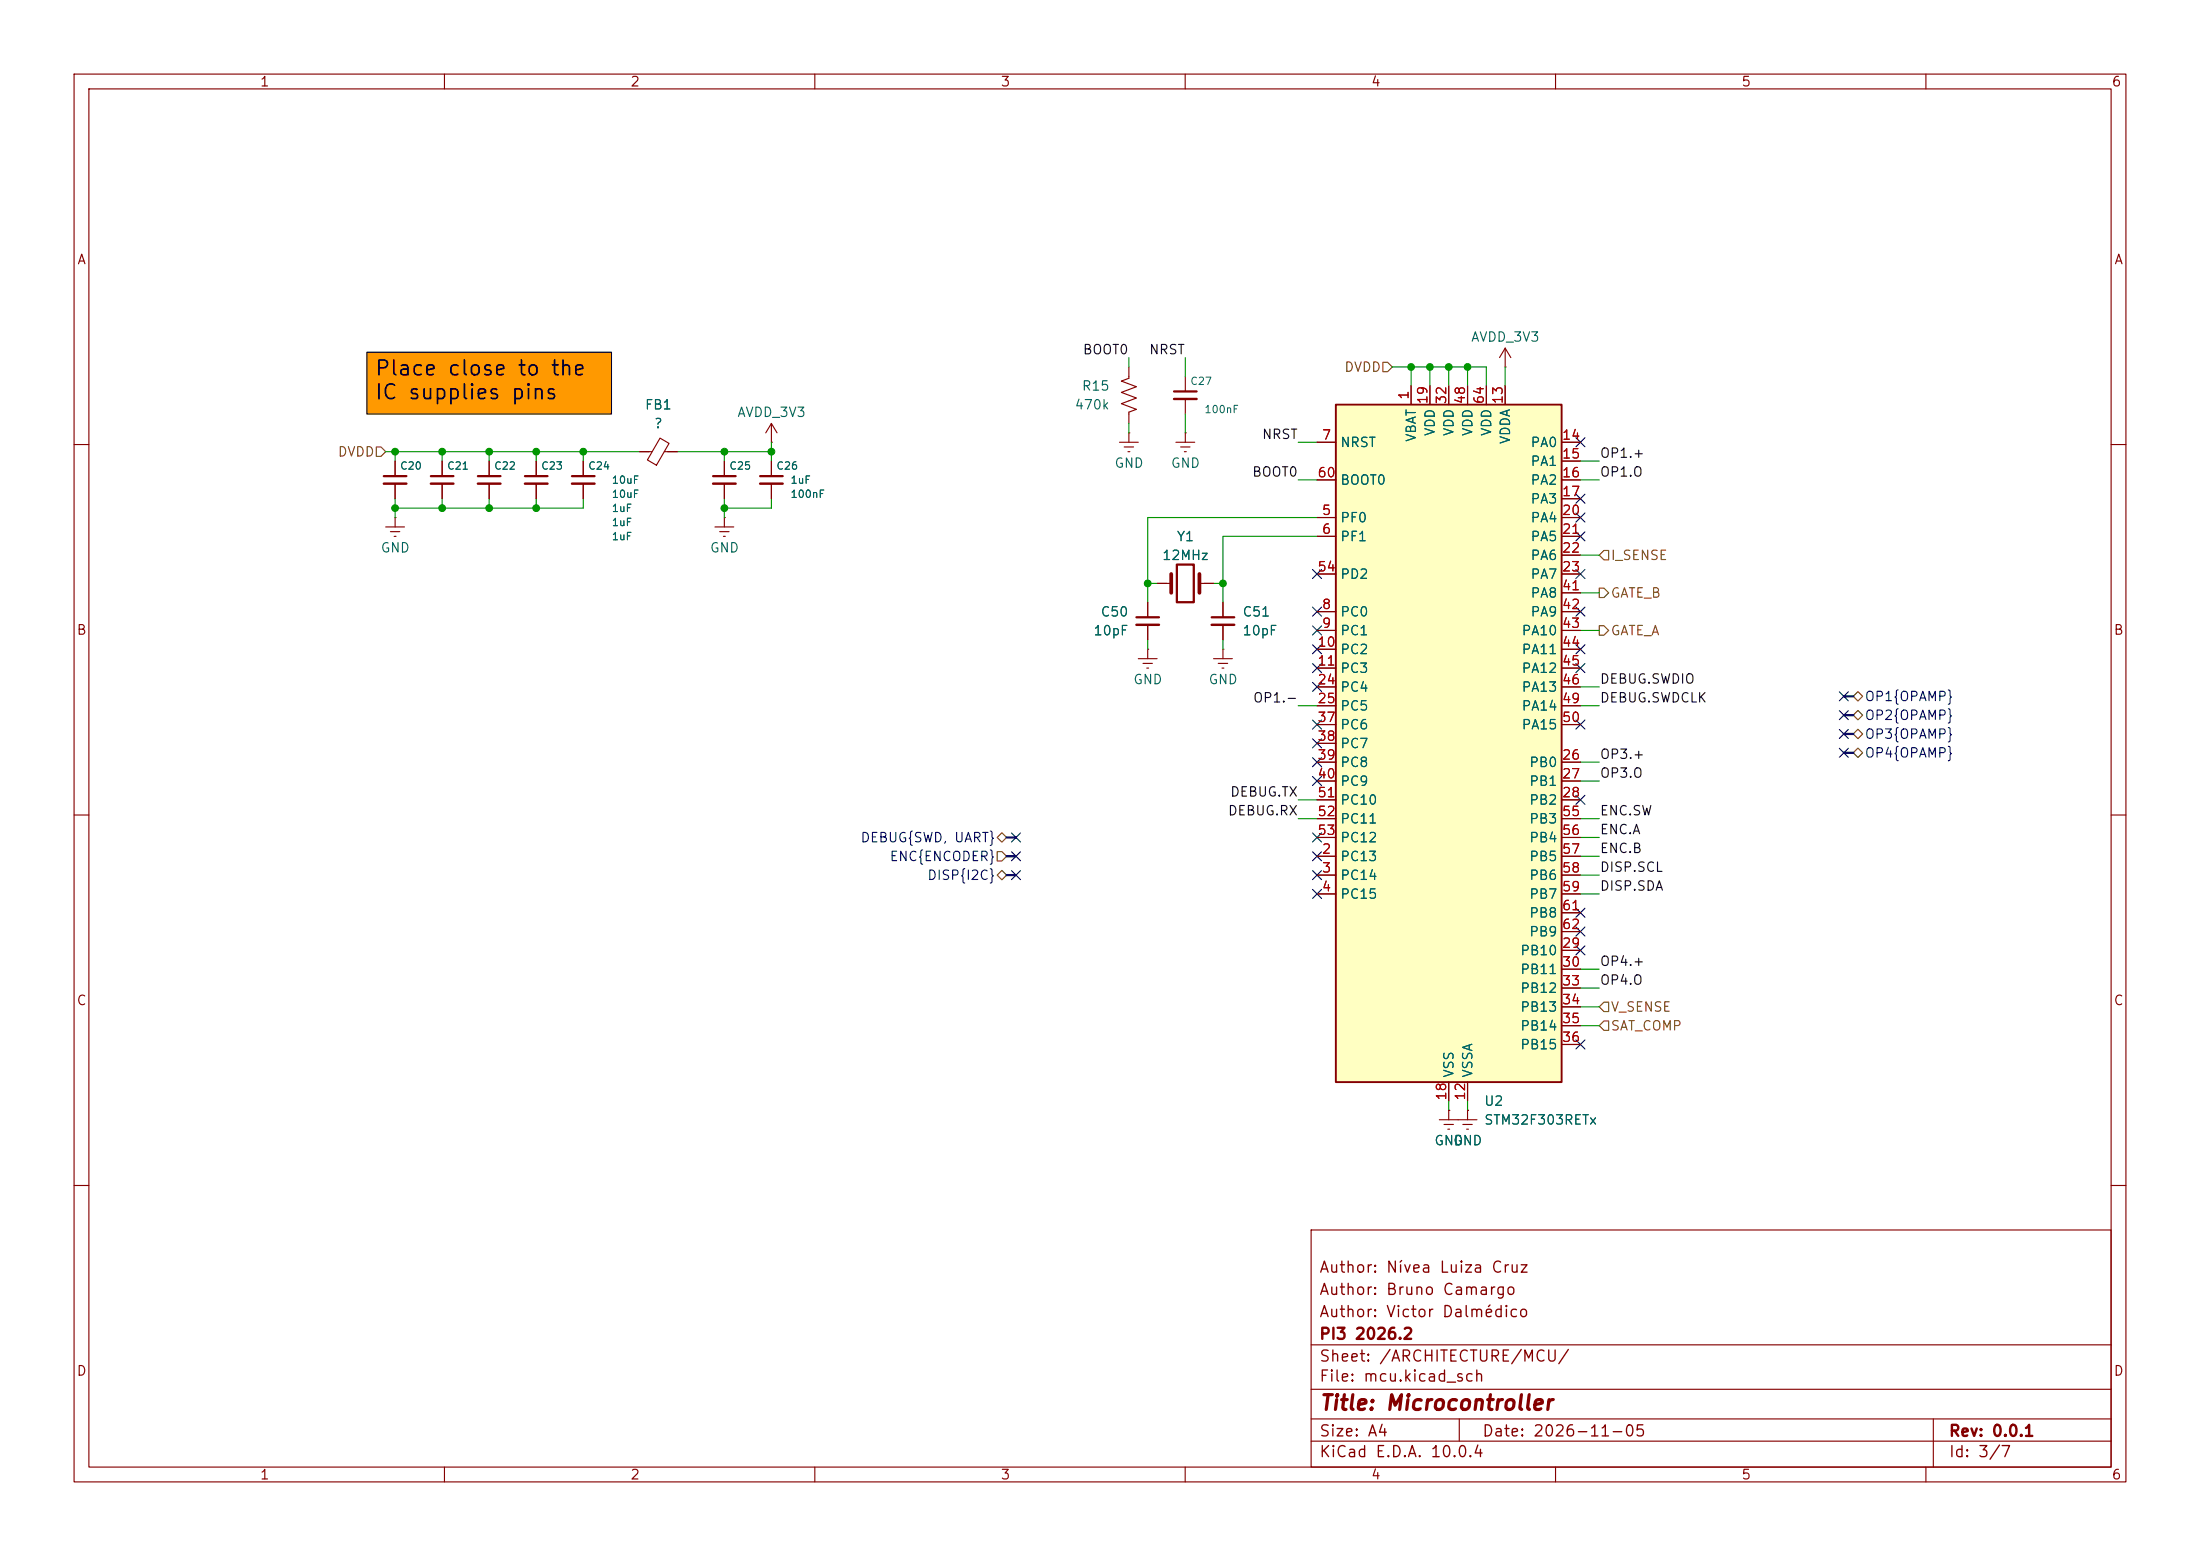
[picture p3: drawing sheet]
<svg xmlns="http://www.w3.org/2000/svg" width="297mm" height="210mm" viewBox="0 0 297 210" stroke-linecap="round" stroke-linejoin="round" font-family="sans-serif">
<g fill="none" stroke="#840000" stroke-width=".15">
<path d="M10 10h277v190h-277zM12 12h273v186h-273zM60 10v2M110 10v2M160 10v2M210 10v2M260 10v2M10 60h2M285 60h2M10 110h2M285 110h2M10 160h2"/>
<path d="M177 166h108v32h-108zM285 160h2M60 198v2M110 198v2M160 198v2M177 194.5h108M177 191.5h108M177 187.5h108M177 181.5h108M197 191.5v3M210 198v2M260 198v2"/>
<path d="M261 191.5v6.5"/>
</g>
<path d="M49.5 47.5h33v8.4h-33z" fill="#f90"/>
<path d="M104.1 59.7h.1M104.1 57.2l-.7 1.2M104.1 57.2l.8 1.2M104.1 57.2v2.5M203.2 49.5h.1M203.2 47l-.8 1.3M203.2 47l.8 1.3M203.2 47v2.5" fill="none" stroke="#840000" stroke-width=".15"/>
<path d="M180.3 54.6h30.5v91.5h-30.5z" fill="#ffffc2"/>
<path d="M180.3 54.6h30.5v91.5h-30.5z" fill="none" stroke="#840000" stroke-width=".25"/>
<g fill="none" stroke="#840000" stroke-width=".15">
<path d="M89.1 59.1l1.2 .7-1.7 3-1.2-.7zM151.1 59.7h2.6M152.4 58.4h.1M152.4 49.5v1.6l-1 .3 2 .8-2 .8 2 .7-2 .8 2 .7-1 .4v1.6M152.4 58.4v1.3M158.7 59.7h2.6M160 58.4h.1M160 50.8v2M160 53.8v2.1M160 58.4v1.3M177.8 59.7h2.5M190.5 52.1v2.5"/>
<path d="M193 52.1v2.5M195.6 52.1v2.5M198.1 52.1v2.5M200.7 52.1v2.5M203.2 52.1v2.5M210.8 59.7h2.6M52.1 71.1h2.5M52.7 71.8h1.3M53.2 72.4h.3M53.3 69.9h.1M53.3 62.2v2.1M53.3 65.3v2"/>
<path d="M53.3 69.9v1.2M59.7 62.2v2.1M59.7 65.3v2M66 62.2v2.1M66 65.3v2M72.4 62.2v2.1M72.4 65.3v2M78.7 62.2v2.1M78.7 65.3v2M86.4 61h1.6M89.7 61h1.7M96.5 71.1h2.6"/>
<path d="M97.2 71.8h1.2M97.7 72.4h.2M97.8 69.9h.1M97.8 62.2v2.1M97.8 65.3v2M97.8 69.9v1.2M104.1 62.2v2.1M104.1 65.3v2M151.8 60.3h1.2M152.3 61h.2M156.2 78.7h1.9M159.4 60.3h1.3"/>
<path d="M159.9 61h.2M161.9 78.7h1.9M177.8 69.9h2.5M177.8 72.4h2.5M177.8 64.8h2.5M177.8 77.5h2.5M210.8 69.9h2.6M210.8 72.4h2.6M210.8 62.2h2.6M210.8 64.8h2.6M210.8 67.3h2.6M210.8 74.9h2.6"/>
<path d="M210.8 77.5h2.6M153.7 88.9h2.5M154.3 89.5h1.3M154.8 90.2h.3M154.9 87.6h.1M154.9 81.3v2M154.9 84.3v2.1M154.9 87.6v1.3M163.8 88.9h2.6M164.5 89.5h1.2M165 90.2h.2M165.1 87.6h.1"/>
<path d="M165.1 81.3v2M165.1 84.3v2.1M165.1 87.6v1.3M177.8 82.6h2.5M177.8 85.1h2.5M177.8 87.6h2.5M177.8 90.2h2.5M177.8 92.7h2.5M177.8 95.3h2.5M177.8 97.8h2.5M210.8 82.6h2.6M210.8 85.1h2.6"/>
<path d="M210.8 87.6h2.6M210.8 90.2h2.6M210.8 92.7h2.6M210.8 95.3h2.6M210.8 97.8h2.6M210.8 80h2.6M177.8 115.6h2.5M177.8 118.1h2.5M177.8 102.9h2.5M177.8 105.4h2.5M177.8 108h2.5M177.8 100.3h2.5"/>
<path d="M177.8 110.5h2.5M177.8 113h2.5M210.8 115.6h2.6M210.8 118.1h2.6M210.8 102.9h2.6M210.8 105.4h2.6M210.8 108h2.6M210.8 110.5h2.6M210.8 113h2.6M177.8 120.7h2.5M210.8 120.7h2.6M210.8 128.3h2.6"/>
<path d="M210.8 130.8h2.6M210.8 133.4h2.6M210.8 135.9h2.6M210.8 138.4h2.6M210.8 123.2h2.6M210.8 125.7h2.6M194.3 151.1h5.1M194.9 151.8h1.3M195.5 152.4h.2M195.6 149.9h.1M195.6 146.1v2.5M195.6 149.9v1.2"/>
<path d="M197.5 151.8h1.3M198 152.4h.2M198.1 149.9h.1M198.1 146.1v2.5M198.1 149.9v1.2M210.8 141h2.6"/>
</g>
<path d="M158.1 77.5v2.5M161.9 77.5v2.5" fill="none" stroke="#840000" stroke-width=".51"/>
<path d="M158.5 52.8h3M51.8 64.3h3.1M58.2 64.3h3M64.5 64.3h3.1M70.9 64.3h3M77.2 64.3h3.1M96.3 64.3h3M102.6 64.3h3.1M158.9 76.2h2.3v5.1h-2.3zM153.4 83.3h3.1M163.6 83.3h3" fill="none" stroke="#840000" stroke-width=".3"/>
<path d="M158.5 53.8h3M51.8 65.3h3.1M58.2 65.3h3M64.5 65.3h3.1M70.9 65.3h3M77.2 65.3h3.1M96.3 65.3h3M102.6 65.3h3.1M153.4 84.3h3.1M163.6 84.3h3" fill="none" stroke="#840000" stroke-width=".33"/>
<g fill="none" stroke="#725600" stroke-width=".15">
<path d="M186.7 48.9h.6l.7 .6-.7 .7h-.6zM50.8 60.3h.6l.7 .7-.7 .6h-.6zM215.9 79.4h.6l.7 .6-.7 .6h-.6zM216.5 74.3h.7v1.3h-.7l-.6-.7zM215.9 84.5h.6l.7 .6-.7 .6h-.6zM250.2 96.5l.6-.6 .7 .6-.7 .7zM250.2 94l.6-.7 .7 .7-.7 .6zM250.2 99.1l.6-.7 .7 .7-.7 .6zM134.6 113l.7-.6 .6 .6-.6 .7zM134.6 118.1l.7-.6 .6 .6-.6 .6zM134.6 114.9h.7l.6 .7-.6 .6h-.7zM250.2 101.6l.6-.6 .7 .6-.7 .6z"/>
<path d="M215.9 135.9l.6-.6h.7v1.2h-.7zM216.5 137.8h.7v1.3h-.7l-.6-.7z"/>
</g>
<path d="M248.9 94h1.3M248.9 99.1h1.3M248.9 96.5h1.3M135.9 118.1h1.3M135.9 115.6h1.3M135.9 113h1.3M248.9 101.6h1.3" fill="none" stroke="#000084" stroke-width=".3"/>
<g fill="none" stroke="#009600" stroke-width=".15">
<path d="M104.1 59.7v2.5M152.4 48.3v1.2M152.4 57.2v1.2M160 48.3v2.5M160 55.9v2.5M175.3 59.7h2.5M188 49.5h12.7v2.6M190.5 49.5v2.6M193 49.5v2.6M195.6 49.5v2.6M198.1 49.5v2.6M203.2 49.5v2.6"/>
<path d="M52.1 61h34.3M53.3 61v1.2M53.3 67.3v2.6M59.7 61v1.2M59.7 67.3v1.3M66 61v1.2M66 67.3v1.3M72.4 61v1.2M72.4 67.3v1.3M78.7 67.3v1.3h-25.4M78.7 61v1.2M91.4 61h12.7"/>
<path d="M97.8 61v1.2M97.8 67.3v2.6M104.1 67.3v1.3h-6.3M154.9 78.7h1.3M163.8 78.7h1.3M175.3 64.8h2.5M177.8 72.4h-12.7v8.9M177.8 69.9h-22.9v11.4M213.4 74.9h2.5M213.4 64.8h2.5M213.4 62.2h2.5M154.9 86.4v1.2"/>
<path d="M165.1 86.4v1.2M175.3 95.3h2.5M213.4 95.3h2.5M213.4 85.1h2.5M213.4 92.7h2.5M213.4 80h2.5M175.3 108h2.5M175.3 110.5h2.5M213.4 110.5h2.5M213.4 102.9h2.5M213.4 118.1h2.5M213.4 115.6h2.5"/>
<path d="M213.4 105.4h2.5M213.4 113h2.5M213.4 120.7h2.5M213.4 130.8h2.5M213.4 138.4h2.5M213.4 135.9h2.5M213.4 133.4h2.5M195.6 148.6v1.3M198.1 148.6v1.3"/>
</g>
<g fill="none" stroke="#000084" stroke-width=".15">
<path d="M212.8 59.1l1.2 1.2M214 59.1l-1.2 1.2M177.2 76.9l1.2 1.2M178.4 76.9l-1.2 1.2M212.8 69.2l1.2 1.3M212.8 76.9l1.2 1.2M212.8 71.8l1.2 1.2M212.8 66.7l1.2 1.2M214 69.2l-1.2 1.3M214 76.9l-1.2 1.2M214 71.8l-1.2 1.2M214 66.7l-1.2 1.2"/>
<path d="M177.2 89.6l1.2 1.2M177.2 92.1l1.2 1.2M177.2 81.9l1.2 1.3M177.2 97.2l1.2 1.2M177.2 99.7l1.2 1.2M177.2 84.5l1.2 1.2M177.2 87l1.2 1.2M178.4 89.6l-1.2 1.2M178.4 92.1l-1.2 1.2M178.4 81.9l-1.2 1.3M178.4 97.2l-1.2 1.2M178.4 99.7l-1.2 1.2"/>
<path d="M178.4 84.5l-1.2 1.2M178.4 87l-1.2 1.2M212.8 89.6l1.2 1.2M212.8 81.9l1.2 1.3M212.8 87l1.2 1.2M212.8 97.2l1.2 1.2M214 89.6l-1.2 1.2M214 81.9l-1.2 1.3M214 87l-1.2 1.2M214 97.2l-1.2 1.2M248.3 95.9l1.2 1.2M248.3 98.5l1.2 1.2"/>
<path d="M248.3 93.4l1.2 1.2M249.5 95.9l-1.2 1.2M249.5 98.5l-1.2 1.2M249.5 93.4l-1.2 1.2M136.6 115l1.2 1.2M136.6 112.4l1.2 1.2M136.6 117.5l1.2 1.2M137.8 115l-1.2 1.2M137.8 112.4l-1.2 1.2M137.8 117.5l-1.2 1.2M177.2 102.3l1.2 1.2M177.2 104.8l1.2 1.2"/>
<path d="M177.2 112.4l1.2 1.2M177.2 117.5l1.2 1.2M177.2 115l1.2 1.2M178.4 104.8l-1.2 1.2M178.4 102.3l-1.2 1.2M178.4 112.4l-1.2 1.2M178.4 117.5l-1.2 1.2M178.4 115l-1.2 1.2M212.8 107.3l1.2 1.3M214 107.3l-1.2 1.3M248.3 101l1.2 1.2M249.5 101l-1.2 1.2"/>
<path d="M177.2 120l1.2 1.3M178.4 120l-1.2 1.3M212.8 122.6l1.2 1.2M212.8 127.7l1.2 1.2M212.8 125.1l1.2 1.2M214 122.6l-1.2 1.2M214 127.7l-1.2 1.2M214 125.1l-1.2 1.2M212.8 140.4l1.2 1.2M214 140.4l-1.2 1.2"/>
</g>
<path d="M49.5 47.5h33v8.4h-33z" fill="none" stroke="#000" stroke-width=".15"/>
<g fill="#009600" stroke="#009600" stroke-width=".14">
<circle cx="53.3" cy="61" r=".46"/>
<circle cx="59.7" cy="61" r=".46"/>
<circle cx="78.7" cy="61" r=".46"/>
<circle cx="66" cy="68.6" r=".46"/>
<circle cx="59.7" cy="68.6" r=".46"/>
<circle cx="53.3" cy="68.6" r=".46"/>
<circle cx="66" cy="61" r=".46"/>
<circle cx="72.4" cy="68.6" r=".46"/>
<circle cx="193" cy="49.5" r=".46"/>
<circle cx="198.1" cy="49.5" r=".46"/>
<circle cx="195.6" cy="49.5" r=".46"/>
<circle cx="190.5" cy="49.5" r=".46"/>
<circle cx="154.9" cy="78.7" r=".46"/>
<circle cx="165.1" cy="78.7" r=".46"/>
<circle cx="72.4" cy="61" r=".46"/>
<circle cx="97.8" cy="68.6" r=".46"/>
<circle cx="97.8" cy="61" r=".46"/>
<circle cx="104.1" cy="61" r=".46"/>
</g>
<g font-size="2">
<text x="50.5" y="51.2">Place close to the</text>
<text x="50.5" y="54.4">IC supplies pins</text>
</g>
<text font-size="2" fill="#840000" x="178" y="190.8">Title: Microcontroller</text>
<g font-size="1.5" fill="#840000">
<text x="178" y="172.2">Author: Nívea Luiza Cruz</text>
<text x="178" y="178.2">Author: Victor Dalmédico</text>
<text x="178" y="175.2">Author: Bruno Camargo</text>
<text x="178" y="184.2">Sheet: /ARCHITECTURE/MCU/</text>
<text x="178" y="181.2">PI3 2026.2</text>
<text x="178" y="186.9">File: mcu.kicad_sch</text>
<text x="178" y="197.1">KiCad E.D.A. 10.0.4</text>
<text x="178" y="194.3">Size: A4</text>
<text x="200" y="194.3">Date: 2026-11-05</text>
<text x="263" y="194.3">Rev: 0.0.1</text>
<text x="263" y="197.1">Id: 3/7</text>
</g>
<g font-size="1.3" fill="#840000">
<text x="35" y="12">1</text>
<text x="85" y="12">2</text>
<text x="135" y="12">3</text>
<text x="185" y="12">4</text>
<text x="235" y="12">5</text>
<text x="285" y="12">6</text>
<text x="10.3" y="36">A</text>
<text x="285.3" y="36">A</text>
<text x="10.3" y="86">B</text>
<text x="285.3" y="86">B</text>
<text x="10.3" y="136">C</text>
<text x="285.3" y="136">C</text>
<text x="10.3" y="186">D</text>
<text x="285.3" y="186">D</text>
<text x="35" y="200">1</text>
<text x="85" y="200">2</text>
<text x="135" y="200">3</text>
<text x="185" y="200">4</text>
<text x="235" y="200">5</text>
<text x="285" y="200">6</text>
</g>
<g font-size="1.3" fill="#006464">
<text x="198.5" y="46.4">AVDD_3V3</text>
<text x="146" y="53">R15</text>
<text x="87" y="55.6">FB1</text>
<text x="88.2" y="58.1">?</text>
<text x="99.4" y="56.6">AVDD_3V3</text>
<text x="145" y="55.6">470k</text>
<text x="191.5" y="59.7" transform="rotate(-90 191.5 59.7)">VBAT</text>
<text x="194" y="58.9" transform="rotate(-90 194 58.9)">VDD</text>
<text x="196.6" y="58.9" transform="rotate(-90 196.6 58.9)">VDD</text>
<text x="199.1" y="58.9" transform="rotate(-90 199.1 58.9)">VDD</text>
<text x="201.6" y="58.9" transform="rotate(-90 201.6 58.9)">VDD</text>
<text x="150.4" y="63.5">GND</text>
<text x="158" y="63.5">GND</text>
<text x="180.8" y="60.7">NRST</text>
<text x="180.8" y="65.7">BOOT0</text>
<text x="204.2" y="60" transform="rotate(-90 204.2 60)">VDDA</text>
<text x="206.5" y="60.7">PA0</text>
<text x="206.5" y="63.2">PA1</text>
<text x="206.5" y="65.7">PA2</text>
<text x="180.8" y="70.8">PF0</text>
<text x="206.5" y="68.3">PA3</text>
<text x="206.5" y="70.8">PA4</text>
<text x="51.3" y="74.9">GND</text>
<text x="95.8" y="74.9">GND</text>
<text x="156.8" y="75.9">12MHz</text>
<text x="158.8" y="73.4">Y1</text>
<text x="180.8" y="73.4">PF1</text>
<text x="206.5" y="73.4">PA5</text>
<text x="206.5" y="75.9">PA6</text>
<text x="148.5" y="83.5">C50</text>
<text x="167.6" y="83.5">C51</text>
<text x="180.8" y="83.5">PC0</text>
<text x="180.8" y="78.4">PD2</text>
<text x="206.5" y="78.4">PA7</text>
<text x="206.5" y="81">PA8</text>
<text x="206.5" y="83.5">PA9</text>
<text x="147.5" y="86.1">10pF</text>
<text x="167.6" y="86.1">10pF</text>
<text x="180.8" y="86.1">PC1</text>
<text x="180.8" y="88.6">PC2</text>
<text x="205.3" y="86.1">PA10</text>
<text x="205.3" y="88.6">PA11</text>
<text x="152.9" y="92.7">GND</text>
<text x="163.1" y="92.7">GND</text>
<text x="180.8" y="91.1">PC3</text>
<text x="180.8" y="93.7">PC4</text>
<text x="205.3" y="91.1">PA12</text>
<text x="205.3" y="93.7">PA13</text>
<text x="180.8" y="96.2">PC5</text>
<text x="180.8" y="98.8">PC6</text>
<text x="180.8" y="101.3">PC7</text>
<text x="205.3" y="96.2">PA14</text>
<text x="205.3" y="98.8">PA15</text>
<text x="180.8" y="103.8">PC8</text>
<text x="180.8" y="106.4">PC9</text>
<text x="206.4" y="103.8">PB0</text>
<text x="206.4" y="106.4">PB1</text>
<text x="180.8" y="108.9">PC10</text>
<text x="180.8" y="111.5">PC11</text>
<text x="206.4" y="108.9">PB2</text>
<text x="206.4" y="111.5">PB3</text>
<text x="180.8" y="116.5">PC13</text>
<text x="180.8" y="119.1">PC14</text>
<text x="180.8" y="114">PC12</text>
<text x="206.4" y="114">PB4</text>
<text x="206.4" y="116.5">PB5</text>
<text x="206.4" y="119.1">PB6</text>
<text x="180.8" y="121.6">PC15</text>
<text x="206.4" y="121.6">PB7</text>
<text x="206.4" y="124.2">PB8</text>
<text x="205.1" y="129.2">PB10</text>
<text x="205.1" y="131.8">PB11</text>
<text x="206.4" y="126.7">PB9</text>
<text x="205.1" y="134.3">PB12</text>
<text x="205.1" y="136.9">PB13</text>
<text x="205.1" y="139.4">PB14</text>
<text x="205.1" y="141.9">PB15</text>
<text x="196.6" y="145.5" transform="rotate(-90 196.6 145.5)">VSS</text>
<text x="199.1" y="145.5" transform="rotate(-90 199.1 145.5)">VSSA</text>
<text x="200.3" y="149.6">U2</text>
<text x="193.5" y="154.9">GND</text>
<text x="196.1" y="154.9">GND</text>
<text x="200.3" y="152.1">STM32F303RETx</text>
</g>
<g font-size="1.3" fill="#0f0f0f">
<text x="146.1" y="48.1">BOOT0</text>
<text x="155" y="48.1">NRST</text>
<text x="170.3" y="59.6">NRST</text>
<text x="168.9" y="64.6">BOOT0</text>
<text x="215.9" y="64.6">OP1.O</text>
<text x="215.9" y="62.1">OP1.+</text>
<text x="169.1" y="95.1">OP1.-</text>
<text x="215.9" y="92.6">DEBUG.SWDIO</text>
<text x="215.9" y="95.1">DEBUG.SWDCLK</text>
<text x="166" y="107.8">DEBUG.TX</text>
<text x="215.9" y="102.7">OP3.+</text>
<text x="215.9" y="105.3">OP3.O</text>
<text x="165.7" y="110.4">DEBUG.RX</text>
<text x="215.9" y="112.9">ENC.A</text>
<text x="215.9" y="110.4">ENC.SW</text>
<text x="215.9" y="118">DISP.SCL</text>
<text x="215.9" y="115.4">ENC.B</text>
<text x="215.9" y="120.5">DISP.SDA</text>
<text x="215.9" y="130.7">OP4.+</text>
<text x="215.9" y="133.2">OP4.O</text>
</g>
<g font-size="1.3" fill="#725600">
<text x="181.4" y="50.5">DVDD</text>
<text x="45.5" y="61.9">DVDD</text>
<text x="217.4" y="75.9">I_SENSE</text>
<text x="217.4" y="81">GATE_B</text>
<text x="217.4" y="86.1">GATE_A</text>
<text x="217.4" y="136.9">V_SENSE</text>
<text x="217.4" y="139.4">SAT_COMP</text>
</g>
<g font-size="1.3" fill="#a90000">
<text x="178.4" y="59.7">7</text>
<text x="190.5" y="54" transform="rotate(-90 190.5 54)">1</text>
<text x="193" y="54.7" transform="rotate(-90 193 54.7)">19</text>
<text x="195.6" y="54.7" transform="rotate(-90 195.6 54.7)">32</text>
<text x="198.1" y="54.7" transform="rotate(-90 198.1 54.7)">48</text>
<text x="200.6" y="54.7" transform="rotate(-90 200.6 54.7)">64</text>
<text x="203.2" y="54.7" transform="rotate(-90 203.2 54.7)">13</text>
<text x="210.8" y="59.7">14</text>
<text x="177.8" y="64.7">60</text>
<text x="210.8" y="62.2">15</text>
<text x="210.8" y="64.7">16</text>
<text x="178.4" y="69.8">5</text>
<text x="210.8" y="67.3">17</text>
<text x="210.8" y="69.8">20</text>
<text x="177.8" y="77.4">54</text>
<text x="178.4" y="72.4">6</text>
<text x="210.8" y="72.4">21</text>
<text x="210.8" y="74.9">22</text>
<text x="210.8" y="77.4">23</text>
<text x="178.4" y="82.5">8</text>
<text x="210.8" y="80">41</text>
<text x="210.8" y="82.5">42</text>
<text x="177.8" y="87.6">10</text>
<text x="178.4" y="85.1">9</text>
<text x="210.8" y="85.1">43</text>
<text x="210.8" y="87.6">44</text>
<text x="177.8" y="90.1">11</text>
<text x="177.8" y="92.7">24</text>
<text x="177.8" y="95.2">25</text>
<text x="210.8" y="90.1">45</text>
<text x="210.8" y="92.7">46</text>
<text x="210.8" y="95.2">49</text>
<text x="177.8" y="97.8">37</text>
<text x="177.8" y="100.3">38</text>
<text x="210.8" y="97.8">50</text>
<text x="177.8" y="102.8">39</text>
<text x="177.8" y="105.4">40</text>
<text x="177.8" y="107.9">51</text>
<text x="210.8" y="102.8">26</text>
<text x="210.8" y="105.4">27</text>
<text x="210.8" y="107.9">28</text>
<text x="177.8" y="110.5">52</text>
<text x="177.8" y="113">53</text>
<text x="210.8" y="110.5">55</text>
<text x="210.8" y="113">56</text>
<text x="178.4" y="115.5">2</text>
<text x="178.4" y="118.1">3</text>
<text x="210.8" y="115.5">57</text>
<text x="210.8" y="118.1">58</text>
<text x="178.4" y="120.6">4</text>
<text x="210.8" y="120.6">59</text>
<text x="210.8" y="123.2">61</text>
<text x="210.8" y="125.7">62</text>
<text x="210.8" y="128.2">29</text>
<text x="210.8" y="130.8">30</text>
<text x="210.8" y="133.3">33</text>
<text x="210.8" y="135.9">34</text>
<text x="210.8" y="138.4">35</text>
<text x="210.8" y="140.9">36</text>
<text x="195.6" y="148.6" transform="rotate(-90 195.6 148.6)">18</text>
<text x="198.1" y="148.6" transform="rotate(-90 198.1 148.6)">12</text>
</g>
<g font-size="1.3" fill="#000084">
<text x="251.7" y="95">OP1{OPAMP}</text>
<text x="251.7" y="97.5">OP2{OPAMP}</text>
<text x="251.7" y="100">OP3{OPAMP}</text>
<text x="251.7" y="102.6">OP4{OPAMP}</text>
<text x="116.1" y="114">DEBUG{SWD, UART}</text>
<text x="120" y="116.5">ENC{ENCODER}</text>
<text x="125.1" y="119.1">DISP{I2C}</text>
</g>
<g font-size="1" fill="#006464">
<text x="160.6" y="52.2">C27</text>
<text x="162.5" y="56">100nF</text>
<text x="53.9" y="63.6">C20</text>
<text x="60.3" y="63.6">C21</text>
<text x="66.6" y="63.6">C22</text>
<text x="73" y="63.6">C23</text>
<text x="79.3" y="63.6">C24</text>
<text x="82.5" y="65.5">10uF</text>
<text x="98.4" y="63.6">C25</text>
<text x="104.7" y="63.6">C26</text>
<text x="106.6" y="65.5">1uF</text>
<text x="82.5" y="71.3">1uF</text>
<text x="82.5" y="69.3">1uF</text>
<text x="82.5" y="67.4">10uF</text>
<text x="106.6" y="67.4">100nF</text>
<text x="82.5" y="73.2">1uF</text>
</g>
</svg>
